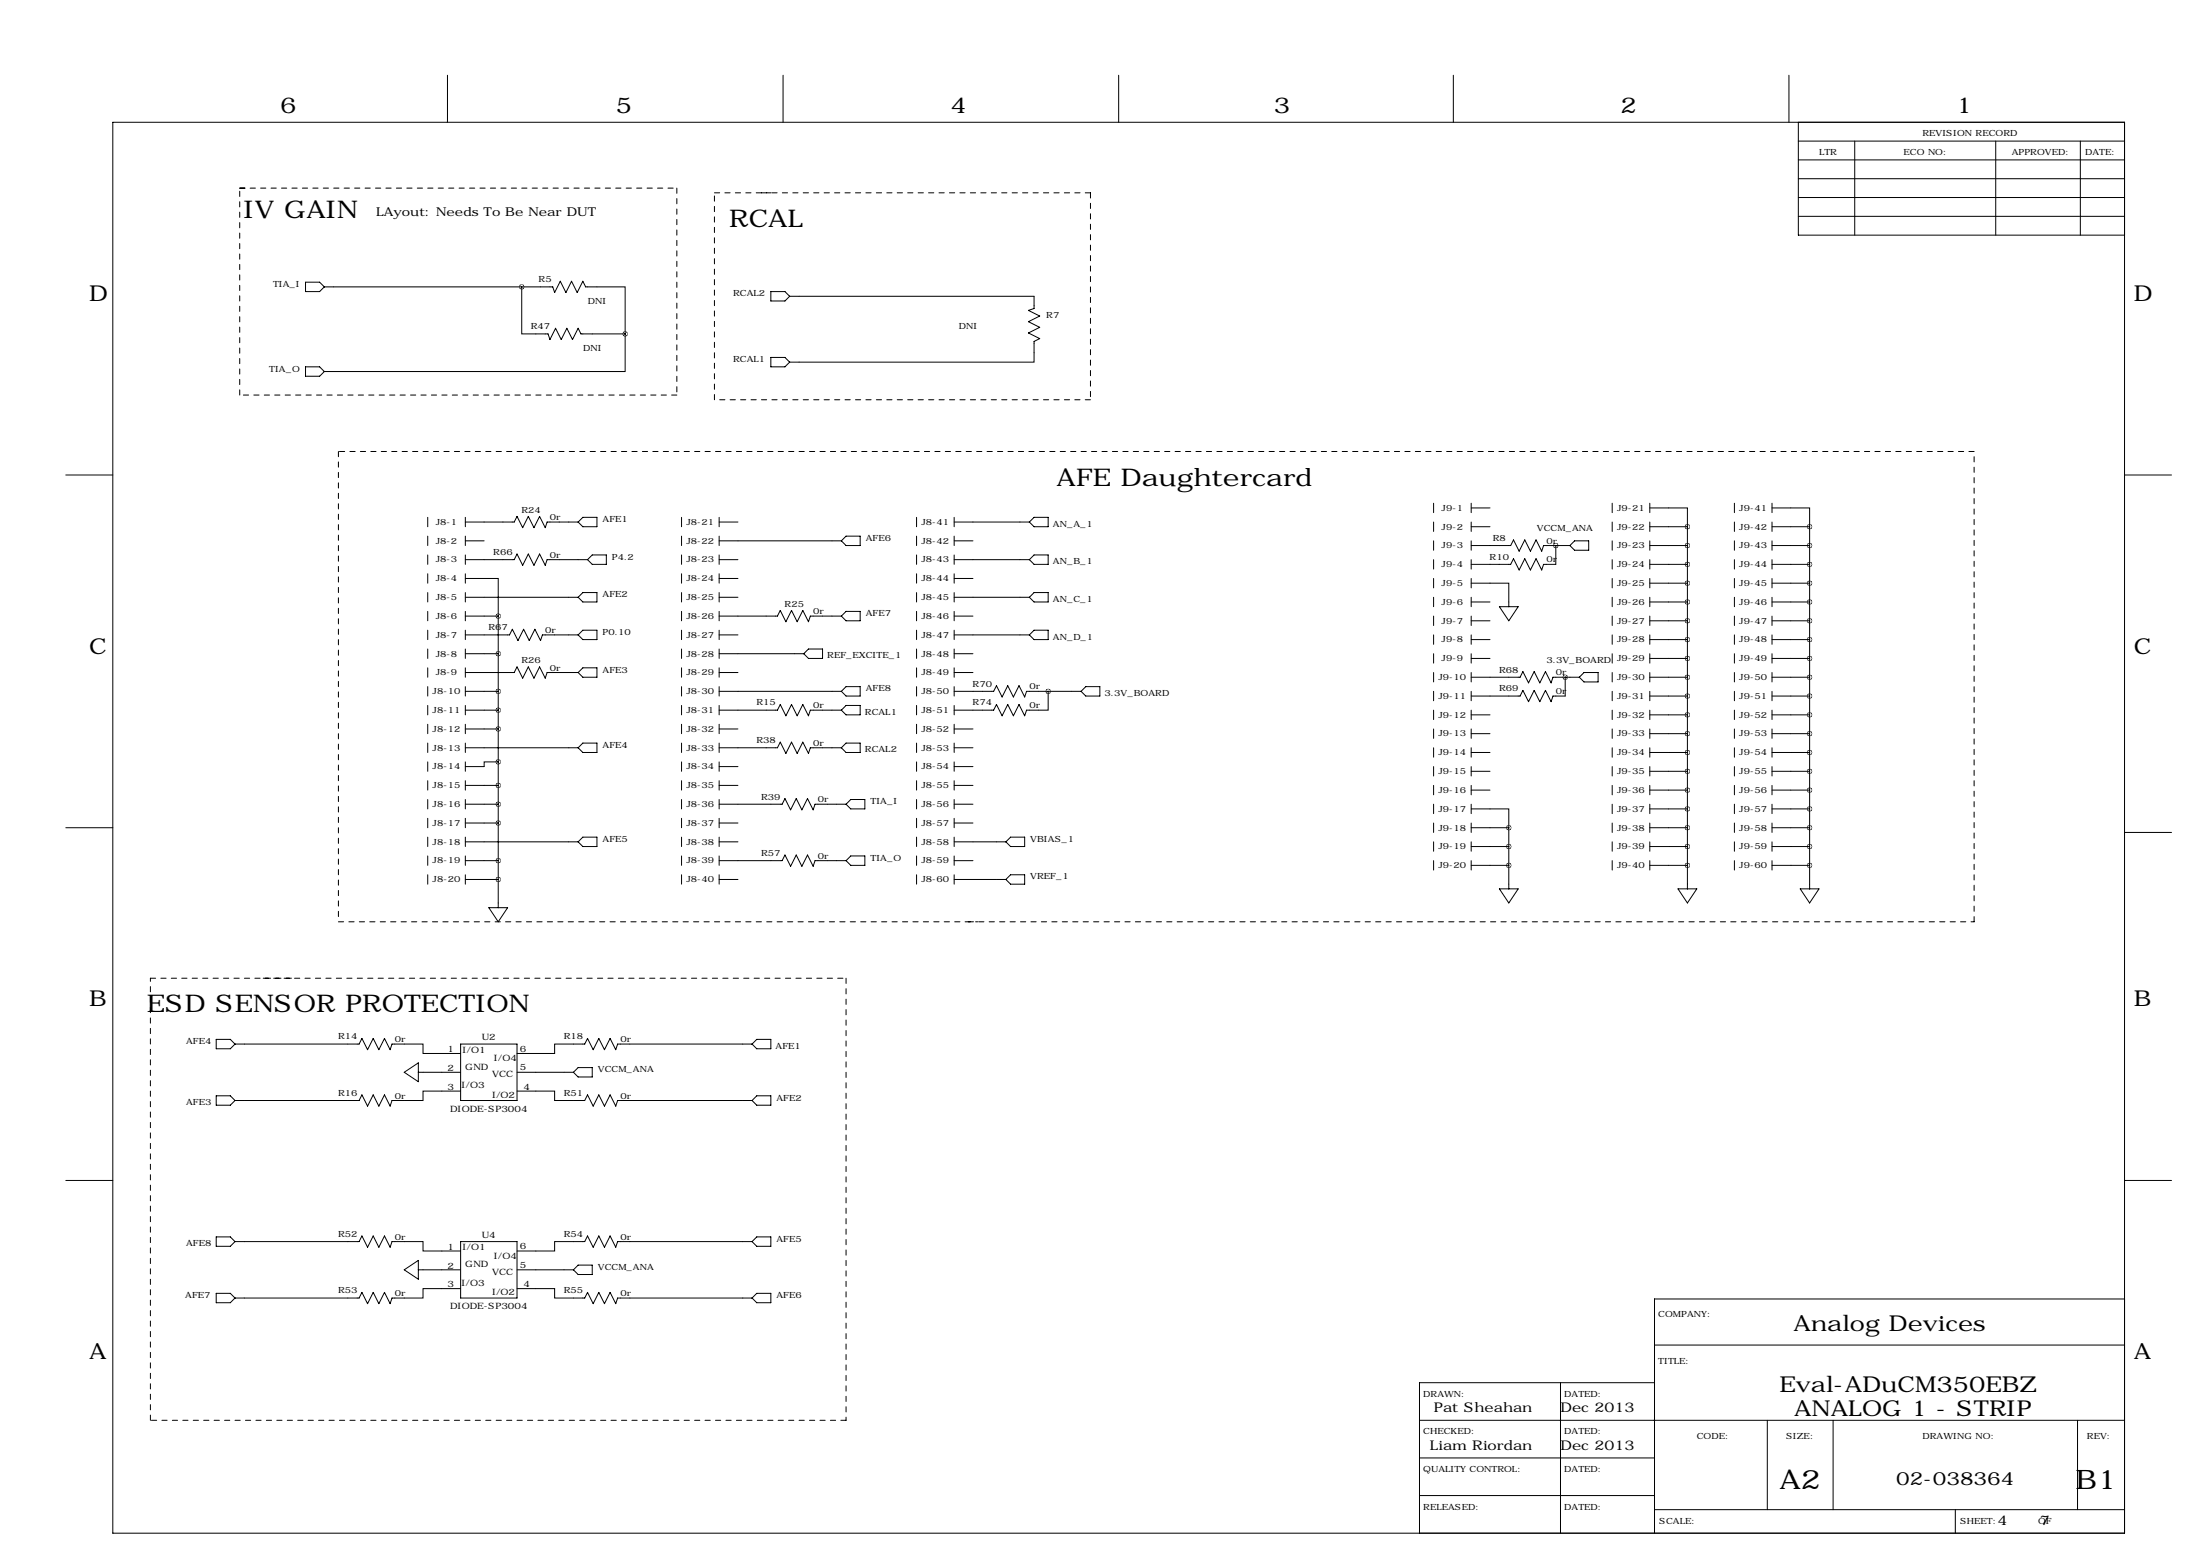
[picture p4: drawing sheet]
<svg xmlns="http://www.w3.org/2000/svg" width="594mm" height="419mm" viewBox="0 0 594 419" stroke-linecap="round" stroke-linejoin="round" font-family="sans-serif">
<g fill="none" stroke="#000" stroke-width=".27" stroke-dasharray="1.4 1.4">
<path d="M64.8 50.8h118.1M64.8 50.8h2.5M182.9 50.8v55.9M193 52.1h15.3M205.7 52.1h88.9M294.6 52.1v55.8M64.8 106.7v-55.9M182.9 106.7h-118.1M193 107.9v-55.8M294.6 107.9h-101.6M91.4 121.9v127M533.4 121.9h-442"/>
<path d="M91.4 248.9h172.8M261.6 248.9h271.8M533.4 248.9v-127M40.6 264.2h38.1M71.1 264.2h157.5M228.6 264.2v119.3M40.6 383.5v-119.3M228.6 383.5h-188"/>
</g>
<g fill="none" stroke="#000" stroke-width=".27">
<path d="M30.5 33h543.5v381h-543.5zM120.9 20.3v12.7M211.6 20.3v12.7M302.3 20.3v12.7M392.7 20.3v12.7M483.4 20.3v12.7M485.9 33v30.5h88.1M485.9 38.1h88.1M501.1 38.1v25.4M539.2 38.1v25.4M562.1 38.1v25.4M485.9 48.3h88.1"/>
<path d="M485.9 43.2h88.1M485.9 53.3h88.1M485.9 58.4h88.1M82.5 76.2h3.9l1.2 1.3-1.2 1.2h-3.9zM87.6 77.5h61.8l.5 1.5 1.5-3.1 1.5 3.1 1.5-3.1 1.6 3.1 1.5-3.1 .7 1.6h10.7v12.7M141 77.5v12.7h7.1l.5 1.5 1.5-3.1 1.5 3.1 1.6-3.1 1.5 3.1 1.5-3.1 .8 1.6h11.9M208.3 78.7h3.8l1.3 1.3-1.3 1.3h-3.8zM82.5 99.1h3.9l1.2 1.2-1.2 1.3h-3.9zM168.9 90.2v10.1h-81.3M208.3 96.5h3.8l1.3 1.3-1.3 1.3h-3.8zM213.4 80h66v3.3l-1.5 .5 3 1.5-3 1.6 3 1.5-3 1.5 3 1.5-1.5 .8v5.6h-66M17.8 128.3h12.7"/>
<path d="M115.6 139.7v2.5M125.7 139.7v2.5M184.1 139.7v2.5M194.3 139.7v2.5M247.6 139.7v2.5M257.8 139.7v2.5M279.4 139.7h3.8v2.5h-3.8l-1.3-1.2zM387.3 135.9v2.5M397.5 135.9v2.5M397.5 137.2h5.1M435.6 135.9v2.5M445.8 137.2h10.1v5"/>
<path d="M445.8 135.9v2.5M468.6 135.9v2.5M478.8 137.2h10.1v5M478.8 135.9v2.5M574 128.3h12.7M115.6 144.8v2.5M115.6 149.9v2.5M115.6 154.9v2.6M125.7 156.2h8.9v10.2M125.7 144.8v2.5M125.7 149.9v2.5M125.7 154.9v2.6"/>
<path d="M125.7 141h13.2l.8-1.6 1.5 3.1 1.5-3.1 1.6 3.1 1.5-3.1 1.5 3.1 .5-1.5h8.4M125.7 146.1h5.1M125.7 151.1h13.2l.8-1.5 1.5 3.1 1.5-3.1 1.6 3.1 1.5-3.1 1.5 3.1 .5-1.6h10.9M156.2 141l1.3-1.3h3.8v2.5h-3.8zM160 149.9h3.8v2.5h-3.8l-1.3-1.3zM184.1 144.8v2.5M184.1 149.9v2.5M184.1 154.9v2.6M194.3 141h5.1M194.3 146.1h33M194.3 151.1h5.1M194.3 156.2h5.1"/>
<path d="M194.3 144.8v2.5M194.3 149.9v2.5M194.3 154.9v2.6M228.6 144.8h3.8v2.5h-3.8l-1.3-1.2zM247.6 144.8v2.5M247.6 149.9v2.5M247.6 154.9v2.6M257.8 141h20.3M257.8 146.1h5.1M257.8 151.1h20.3M257.8 156.2h5.1M257.8 144.8v2.5"/>
<path d="M257.8 149.9v2.5M257.8 154.9v2.6M279.4 149.9h3.8v2.5h-3.8l-1.3-1.3zM387.3 141v2.5M387.3 146.1v2.5M387.3 151.1v2.6M387.3 156.2v2.6M397.5 157.5h10.2v6.3M397.5 141v2.5M397.5 146.1v2.5M397.5 151.1v2.6M397.5 156.2v2.6"/>
<path d="M397.5 142.2h5.1M397.5 147.3h10.7l.7-1.5 1.6 3 1.5-3 1.5 3 1.5-3 1.6 3 .5-1.5h7.1M420.4 147.3h.1M420.4 147.3v5.1h-3.3l-.5 1.5-1.6-3-1.5 3-1.5-3-1.5 3-1.6-3-.7 1.5h-10.7M424.2 147.3l1.2-1.2h3.9v2.5h-3.9zM435.6 141v2.5M435.6 146.1v2.5M435.6 151.1v2.6M435.6 156.2v2.6M445.8 142.2h10.1M445.8 147.3h10.1M445.8 152.4h10.1"/>
<path d="M445.8 157.5h10.1M445.8 141v2.5M445.8 146.1v2.5M445.8 151.1v2.6M445.8 156.2v2.6M455.9 142.2v97.8M468.6 141v2.5M468.6 146.1v2.5M468.6 151.1v2.6M468.6 156.2v2.6M478.8 142.2h10.1M478.8 147.3h10.1"/>
<path d="M478.8 152.4h10.1M478.8 157.5h10.1M478.8 141v2.5M478.8 146.1v2.5M478.8 151.1v2.6M478.8 156.2v2.6M488.9 142.2v97.8M115.6 160v2.6M115.6 165.1v2.5M115.6 170.2v2.5M115.6 175.3v2.5M125.7 166.4h8.9"/>
<path d="M125.7 176.5h8.9M125.7 160v2.6M125.7 165.1v2.5M125.7 170.2v2.5M125.7 175.3v2.5M125.7 161.3h30.5M125.7 171.4h12l.7-1.5 1.6 3.1 1.5-3.1 1.5 3.1 1.5-3.1 1.5 3.1 .6-1.6h9.6M134.6 166.4v78.7M156.2 171.4l1.3-1.2h3.8v2.5h-3.8zM157.5 160h3.8v2.6h-3.8l-1.3-1.3zM184.1 160v2.6M184.1 165.1v2.5"/>
<path d="M184.1 170.2v2.5M184.1 175.3v2.5M194.3 161.3h5.1M194.3 166.4h15.8l.7-1.6 1.5 3.1 1.6-3.1 1.5 3.1 1.5-3.1 1.5 3.1 .5-1.5h8.4M194.3 171.4h5.1M194.3 176.5h22.9M194.3 160v2.6M194.3 165.1v2.5M194.3 170.2v2.5M194.3 175.3v2.5M218.4 175.3h3.8v2.5h-3.8l-1.2-1.3zM228.6 165.1h3.8v2.5h-3.8l-1.3-1.2z"/>
<path d="M247.6 160v2.6M247.6 165.1v2.5M247.6 170.2v2.5M247.6 175.3v2.5M257.8 161.3h20.3M257.8 166.4h5.1M257.8 171.4h20.3M257.8 176.5h5.1M257.8 160v2.6M257.8 165.1v2.5M257.8 170.2v2.5M257.8 175.3v2.5"/>
<path d="M279.4 160h3.8v2.6h-3.8l-1.3-1.3zM279.4 170.2h3.8v2.5h-3.8l-1.3-1.3zM387.3 161.3v2.5M387.3 166.4v2.5M387.3 171.4v2.6M387.3 176.5v2.6M397.5 161.3v2.5M397.5 166.4v2.5M397.5 171.4v2.6M397.5 176.5v2.6M397.5 162.6h5.1M397.5 167.6h5.1"/>
<path d="M397.5 172.7h5.1M397.5 177.8h5.1M405.1 163.8h5.1l-2.5 3.8zM435.6 161.3v2.5M435.6 166.4v2.5M435.6 171.4v2.6M435.6 176.5v2.6M445.8 162.6h10.1M445.8 167.6h10.1M445.8 172.7h10.1M445.8 177.8h10.1M445.8 161.3v2.5"/>
<path d="M445.8 166.4v2.5M445.8 171.4v2.6M445.8 176.5v2.6M468.6 161.3v2.5M468.6 166.4v2.5M468.6 171.4v2.6M468.6 176.5v2.6M478.8 162.6h10.1M478.8 167.6h10.1M478.8 172.7h10.1M478.8 177.8h10.1M478.8 161.3v2.5"/>
<path d="M478.8 166.4v2.5M478.8 171.4v2.6M478.8 176.5v2.6M115.6 180.3v2.6M115.6 185.4v2.6M115.6 190.5v2.5M115.6 195.6v2.5M125.7 180.3v2.6M125.7 185.4v2.6M125.7 190.5v2.5M125.7 195.6v2.5M125.7 181.6h13.2l.8-1.5 1.5 3 1.5-3 1.6 3 1.5-3 1.5 3 .5-1.5h8.4"/>
<path d="M125.7 186.7h8.9M125.7 191.8h8.9M125.7 196.8h8.9M156.2 181.6l1.3-1.3h3.8v2.6h-3.8zM184.1 180.3v2.6M184.1 185.4v2.6M184.1 190.5v2.5M184.1 195.6v2.5M194.3 181.6h5.1M194.3 186.7h33M194.3 191.8h15.8l.7-1.6 1.5 3.1 1.6-3.1 1.5 3.1 1.5-3.1 1.5 3.1 .5-1.5h8.4M194.3 196.8h5.1"/>
<path d="M194.3 180.3v2.6M194.3 185.4v2.6M194.3 190.5v2.5M194.3 195.6v2.5M228.6 185.4h3.8v2.6h-3.8l-1.3-1.3zM228.6 190.5h3.8v2.5h-3.8l-1.3-1.2zM247.6 180.3v2.6M247.6 185.4v2.6M247.6 190.5v2.5M247.6 195.6v2.5M257.8 181.6h5.1M257.8 186.7h10.7l.7-1.5 1.6 3 1.5-3 1.5 3 1.5-3 1.6 3 .5-1.5h14.7"/>
<path d="M257.8 196.8h5.1M257.8 180.3v2.6M257.8 185.4v2.6M257.8 190.5v2.5M257.8 195.6v2.5M283.2 186.7v5.1h-5.8l-.5 1.5-1.6-3.1-1.5 3.1-1.5-3.1-1.5 3.1-1.6-3.1-.7 1.6h-10.7M293.4 185.4h3.8v2.6h-3.8l-1.3-1.3zM387.3 181.6v2.5M387.3 186.7v2.5M387.3 191.8v2.5M387.3 196.8v2.6M397.5 181.6v2.5"/>
<path d="M397.5 186.7v2.5M397.5 191.8v2.5M397.5 196.8v2.6M397.5 182.9h13.2l.8-1.5 1.5 3 1.5-3 1.6 3 1.5-3 1.5 3 .5-1.5h7.1M397.5 193h5.1M397.5 198.1h5.1M422.9 182.9h.1M422.9 182.9v5.1h-3.3l-.5 1.5-1.5-3.1-1.5 3.1-1.6-3.1-1.5 3.1-1.5-3.1-.8 1.6h-13.2M428 181.6h3.8v2.5h-3.8l-1.3-1.2zM435.6 181.6v2.5M435.6 186.7v2.5M435.6 191.8v2.5"/>
<path d="M435.6 196.8v2.6M445.8 182.9h10.1M445.8 188h10.1M445.8 193h10.1M445.8 198.1h10.1M445.8 181.6v2.5M445.8 186.7v2.5M445.8 191.8v2.5M445.8 196.8v2.6M468.6 181.6v2.5M468.6 186.7v2.5M468.6 191.8v2.5"/>
<path d="M468.6 196.8v2.6M478.8 182.9h10.1M478.8 188h10.1M478.8 193h10.1M478.8 198.1h10.1M478.8 181.6v2.5M478.8 186.7v2.5M478.8 191.8v2.5M478.8 196.8v2.6M115.6 200.7v2.5M115.6 205.7v2.6M115.6 210.8v2.6"/>
<path d="M115.6 215.9v2.5M125.7 200.7v2.5M125.7 205.7v2.6M125.7 210.8v2.6M125.7 215.9v2.5M125.7 201.9h30.5M125.7 212.1h8.9M125.7 217.2h8.9M134.6 205.7h-3.8v1.3h-5.1M157.5 200.7h3.8v2.5h-3.8l-1.3-1.3zM184.1 200.7v2.5M184.1 205.7v2.6"/>
<path d="M184.1 210.8v2.6M184.1 215.9v2.5M194.3 201.9h15.8l.7-1.5 1.5 3.1 1.6-3.1 1.5 3.1 1.5-3.1 1.5 3.1 .5-1.6h8.4M194.3 207h5.1M194.3 212.1h5.1M194.3 217.2h17l.8-1.6 1.5 3.1 1.5-3.1 1.6 3.1 1.5-3.1 1.5 3.1 .5-1.5h8.4M194.3 200.7v2.5M194.3 205.7v2.6M194.3 210.8v2.6M194.3 215.9v2.5M228.6 200.7h3.8v2.5h-3.8l-1.3-1.3zM229.9 215.9h3.8v2.5h-3.8l-1.3-1.2z"/>
<path d="M247.6 200.7v2.5M247.6 205.7v2.6M247.6 210.8v2.6M247.6 215.9v2.5M257.8 201.9h5.1M257.8 207h5.1M257.8 212.1h5.1M257.8 217.2h5.1M257.8 200.7v2.5M257.8 205.7v2.6M257.8 210.8v2.6M257.8 215.9v2.5"/>
<path d="M387.3 201.9v2.6M387.3 207v2.5M387.3 212.1v2.5M387.3 217.2v2.5M397.5 218.4h10.2v5.1M397.5 201.9v2.6M397.5 207v2.5M397.5 212.1v2.5M397.5 217.2v2.5M397.5 203.2h5.1M397.5 208.3h5.1M397.5 213.4h5.1"/>
<path d="M435.6 201.9v2.6M435.6 207v2.5M435.6 212.1v2.5M435.6 217.2v2.5M445.8 203.2h10.1M445.8 208.3h10.1M445.8 213.4h10.1M445.8 218.4h10.1M445.8 201.9v2.6M445.8 207v2.5M445.8 212.1v2.5M445.8 217.2v2.5"/>
<path d="M468.6 201.9v2.6M468.6 207v2.5M468.6 212.1v2.5M468.6 217.2v2.5M478.8 203.2h10.1M478.8 208.3h10.1M478.8 213.4h10.1M478.8 218.4h10.1M478.8 201.9v2.6M478.8 207v2.5M478.8 212.1v2.5M478.8 217.2v2.5"/>
<path d="M17.8 223.5h12.7M115.6 221v2.5M115.6 226.1v2.5M115.6 231.1v2.6M115.6 236.2v2.6M125.7 221v2.5M125.7 226.1v2.5M125.7 231.1v2.6M125.7 236.2v2.6M125.7 222.2h8.9M125.7 227.3h30.5M125.7 232.4h8.9"/>
<path d="M125.7 237.5h8.9M157.5 226.1h3.8v2.5h-3.8l-1.3-1.3zM184.1 221v2.5M184.1 226.1v2.5M184.1 231.1v2.6M184.1 236.2v2.6M194.3 222.2h5.1M194.3 227.3h5.1M194.3 232.4h17l.8-1.5 1.5 3 1.5-3 1.6 3 1.5-3 1.5 3 .5-1.5h8.4M194.3 237.5h5.1M194.3 221v2.5M194.3 226.1v2.5"/>
<path d="M194.3 231.1v2.6M194.3 236.2v2.6M229.9 231.1h3.8v2.6h-3.8l-1.3-1.3zM247.6 221v2.5M247.6 226.1v2.5M247.6 231.1v2.6M247.6 236.2v2.6M257.8 222.2h5.1M257.8 227.3h14M257.8 232.4h5.1M257.8 237.5h14M257.8 221v2.5"/>
<path d="M257.8 226.1v2.5M257.8 231.1v2.6M257.8 236.2v2.6M273 226.1h3.9v2.5h-3.9l-1.2-1.3zM273 236.2h3.9v2.6h-3.9l-1.2-1.3zM387.3 222.2v2.6M387.3 227.3v2.6M387.3 232.4v2.5M397.5 223.5h10.2M397.5 222.2v2.6M397.5 227.3v2.6M397.5 232.4v2.5"/>
<path d="M397.5 228.6h10.2M397.5 233.7h10.2M407.7 223.5v16.5M435.6 222.2v2.6M435.6 227.3v2.6M435.6 232.4v2.5M445.8 223.5h10.1M445.8 228.6h10.1M445.8 233.7h10.1M445.8 222.2v2.6M445.8 227.3v2.6M445.8 232.4v2.5"/>
<path d="M468.6 222.2v2.6M468.6 227.3v2.6M468.6 232.4v2.5M478.8 223.5h10.1M478.8 228.6h10.1M478.8 233.7h10.1M478.8 222.2v2.6M478.8 227.3v2.6M478.8 232.4v2.5M574 224.8h12.7M132.1 245.1h5.1l-2.6 3.8zM405.1 240h5.1l-2.5 3.8z"/>
<path d="M453.4 240h5.1l-2.6 3.8zM486.4 240h5.1l-2.6 3.8zM58.4 280.7h3.8l1.3 1.2-1.3 1.3h-3.8zM58.4 295.9h3.8l1.3 1.3-1.3 1.2h-3.8zM63.5 281.9h33.5l.8-1.5 1.5 3.1 1.5-3.1 1.6 3.1 1.5-3.1 1.5 3.1 .5-1.6h8.4v2.6h10.2M109.2 289.6l3.8-2.6v5.1zM113 289.6h11.5M124.5 294.6h-10.2v2.6h-8.4l-.5 1.5-1.5-3-1.5 3-1.6-3-1.5 3-1.5-3-.8 1.5h-33.5M124.5 281.9h15.2v15.3h-15.2zM139.7 294.6h10.2v2.6h8.1l.7-1.5 1.6 3 1.5-3 1.5 3 1.5-3 1.6 3 .5-1.5h36.3M139.7 289.6h15.2M156.2 288.3h3.8v2.5h-3.8l-1.3-1.2z"/>
<path d="M203.2 281.9h-36.3l-.5 1.6-1.6-3.1-1.5 3.1-1.5-3.1-1.5 3.1-1.6-3.1-.7 1.5h-8.1v2.6h-10.2M204.5 280.7h3.8v2.5h-3.8l-1.3-1.3zM204.5 295.9h3.8v2.5h-3.8l-1.3-1.2zM17.8 318.8h12.7M574 318.8h12.7M58.4 334h3.8l1.3 1.3-1.3 1.2h-3.8zM63.5 335.3h33.5l.8-1.5 1.5 3 1.5-3 1.6 3 1.5-3 1.5 3 .5-1.5h8.4v2.5h10.2M124.5 335.3h15.2v15.2h-15.2zM203.2 335.3h-36.3l-.5 1.5-1.6-3-1.5 3-1.5-3-1.5 3-1.6-3-.7 1.5h-8.1v2.5h-10.2M204.5 334h3.8v2.5h-3.8l-1.3-1.2zM58.4 349.2h3.8l1.3 1.3-1.3 1.3h-3.8zM109.2 342.9l3.8-2.5v5z"/>
<path d="M113 342.9h11.5M124.5 348h-10.2v2.5h-8.4l-.5 1.5-1.5-3-1.5 3-1.6-3-1.5 3-1.5-3-.8 1.5h-33.5M139.7 348h10.2v2.5h8.1l.7-1.5 1.6 3 1.5-3 1.5 3 1.5-3 1.6 3 .5-1.5h36.3M139.7 342.9h15.2M156.2 341.6h3.8v2.6h-3.8l-1.3-1.3zM204.5 349.2h3.8v2.6h-3.8l-1.3-1.3zM574 350.8h-127v63.2M421.6 373.4v40.6M447 363.2h127M447 373.4h-63.5v40.6M383.5 383.5h190.5M383.5 393.7h63.5"/>
<path d="M477.5 383.5v24.2M495.3 383.5v24.2M561.3 383.5v24.2M383.5 403.9h63.5M447 407.7h127M528.3 407.7v6.3"/>
</g>
<path d="M140.9 77.5a.05 .05 0 0 0 .1 0 .05 .05 0 0 0-.1 0zM168.9 90.2a.05 .05 0 0 0 .1 0 .05 .05 0 0 0-.1 0zM407.6 223.5a.05 .05 0 0 0 .1 0 .05 .05 0 0 0-.1 0zM407.6 228.6a.05 .05 0 0 0 .1 0 .05 .05 0 0 0-.1 0zM407.6 233.7a.05 .05 0 0 0 .1 0 .05 .05 0 0 0-.1 0zM455.9 142.2a.05 .05 0 0 0 .1 0 .05 .05 0 0 0-.1 0zM455.9 147.3a.05 .05 0 0 0 .1 0 .05 .05 0 0 0-.1 0zM455.9 152.4a.05 .05 0 0 0 .1 0 .05 .05 0 0 0-.1 0zM455.9 157.5a.05 .05 0 0 0 .1 0 .05 .05 0 0 0-.1 0zM455.9 162.6a.05 .05 0 0 0 .1 0 .05 .05 0 0 0-.1 0zM455.9 167.6a.05 .05 0 0 0 .1 0 .05 .05 0 0 0-.1 0zM455.9 172.7a.05 .05 0 0 0 .1 0 .05 .05 0 0 0-.1 0zM455.9 177.8a.05 .05 0 0 0 .1 0 .05 .05 0 0 0-.1 0zM455.9 182.9a.05 .05 0 0 0 .1 0 .05 .05 0 0 0-.1 0zM455.9 188a.05 .05 0 0 0 .1 0 .05 .05 0 0 0-.1 0zM455.9 193a.05 .05 0 0 0 .1 0 .05 .05 0 0 0-.1 0zM455.9 198.1a.05 .05 0 0 0 .1 0 .05 .05 0 0 0-.1 0zM455.9 203.2a.05 .05 0 0 0 .1 0 .05 .05 0 0 0-.1 0zM455.9 208.3a.05 .05 0 0 0 .1 0 .05 .05 0 0 0-.1 0zM455.9 213.4a.05 .05 0 0 0 .1 0 .05 .05 0 0 0-.1 0zM455.9 218.4a.05 .05 0 0 0 .1 0 .05 .05 0 0 0-.1 0zM455.9 223.5a.05 .05 0 0 0 .1 0 .05 .05 0 0 0-.1 0zM455.9 228.6a.05 .05 0 0 0 .1 0 .05 .05 0 0 0-.1 0zM455.9 233.7a.05 .05 0 0 0 .1 0 .05 .05 0 0 0-.1 0zM488.9 142.2a.05 .05 0 0 0 .1 0 .05 .05 0 0 0-.1 0zM488.9 147.3a.05 .05 0 0 0 .1 0 .05 .05 0 0 0-.1 0zM488.9 152.4a.05 .05 0 0 0 .1 0 .05 .05 0 0 0-.1 0zM488.9 157.5a.05 .05 0 0 0 .1 0 .05 .05 0 0 0-.1 0zM488.9 162.6a.05 .05 0 0 0 .1 0 .05 .05 0 0 0-.1 0zM488.9 167.6a.05 .05 0 0 0 .1 0 .05 .05 0 0 0-.1 0zM488.9 172.7a.05 .05 0 0 0 .1 0 .05 .05 0 0 0-.1 0zM488.9 177.8a.05 .05 0 0 0 .1 0 .05 .05 0 0 0-.1 0zM488.9 182.9a.05 .05 0 0 0 .1 0 .05 .05 0 0 0-.1 0zM488.9 188a.05 .05 0 0 0 .1 0 .05 .05 0 0 0-.1 0zM488.9 193a.05 .05 0 0 0 .1 0 .05 .05 0 0 0-.1 0zM488.9 198.1a.05 .05 0 0 0 .1 0 .05 .05 0 0 0-.1 0zM488.9 203.2a.05 .05 0 0 0 .1 0 .05 .05 0 0 0-.1 0zM488.9 208.3a.05 .05 0 0 0 .1 0 .05 .05 0 0 0-.1 0zM488.9 213.4a.05 .05 0 0 0 .1 0 .05 .05 0 0 0-.1 0zM488.9 218.4a.05 .05 0 0 0 .1 0 .05 .05 0 0 0-.1 0zM488.9 223.5a.05 .05 0 0 0 .1 0 .05 .05 0 0 0-.1 0zM488.9 228.6a.05 .05 0 0 0 .1 0 .05 .05 0 0 0-.1 0zM488.9 233.7a.05 .05 0 0 0 .1 0 .05 .05 0 0 0-.1 0zM422.9 182.9a.05 .05 0 0 0 .1 0 .05 .05 0 0 0-.1 0zM283.2 186.7a.05 .05 0 0 0 .1 0 .05 .05 0 0 0-.1 0zM420.3 147.3a.05 .05 0 0 0 .1 0 .05 .05 0 0 0-.1 0zM134.6 166.4a.05 .05 0 0 0 .1 0 .05 .05 0 0 0-.1 0zM134.6 176.5a.05 .05 0 0 0 .1 0 .05 .05 0 0 0-.1 0zM134.6 186.7a.05 .05 0 0 0 .1 0 .05 .05 0 0 0-.1 0zM134.6 191.8a.05 .05 0 0 0 .1 0 .05 .05 0 0 0-.1 0zM134.6 196.9a.05 .05 0 0 0 .1 0 .05 .05 0 0 0-.1 0zM134.6 205.7a.05 .05 0 0 0 .1 0 .05 .05 0 0 0-.1 0zM134.6 212.1a.05 .05 0 0 0 .1 0 .05 .05 0 0 0-.1 0zM134.6 217.2a.05 .05 0 0 0 .1 0 .05 .05 0 0 0-.1 0zM134.6 222.3a.05 .05 0 0 0 .1 0 .05 .05 0 0 0-.1 0zM134.6 232.4a.05 .05 0 0 0 .1 0 .05 .05 0 0 0-.1 0zM134.6 237.5a.05 .05 0 0 0 .1 0 .05 .05 0 0 0-.1 0z" fill="#000" stroke="#000" stroke-width="1.3"/>
<g font-size="7.3">
<text x="480.8" y="402">A2</text>
<text x="560.8" y="402">B1</text>
</g>
<g font-size="6.6">
<text x="65.8" y="58.8">IV GAIN</text>
<text x="197" y="61.3">RCAL</text>
<text x="285.5" y="131.2">AFE Daughtercard</text>
<text x="39.7" y="273.4">ESD SENSOR PROTECTION</text>
</g>
<g font-size="5.9">
<text x="75.7" y="30.5">6</text>
<text x="166.4" y="30.5">5</text>
<text x="256.8" y="30.5">4</text>
<text x="344.2" y="30.5">3</text>
<text x="437.9" y="30.5">2</text>
<text x="528.6" y="30.5">1</text>
<text x="24.1" y="81.3">D</text>
<text x="576.6" y="81.3">D</text>
<text x="24.1" y="176.5">C</text>
<text x="576.6" y="176.5">C</text>
<text x="24.1" y="271.8">B</text>
<text x="576.6" y="271.8">B</text>
<text x="484.6" y="359.5">Analog Devices</text>
<text x="24.1" y="367">A</text>
<text x="576.6" y="367">A</text>
<text x="480.8" y="376">Eval-ADuCM350EBZ</text>
<text x="484.8" y="382.3">ANALOG 1 - STRIP</text>
</g>
<text font-size="4.9" x="512.4" y="400.9">02-038364</text>
<g font-size="3.6">
<text x="387.4" y="381.3">Pat Sheahan</text>
<text x="421.6" y="381.3">Dec 2013</text>
<text x="386.4" y="391.5">Liam Riordan</text>
<text x="421.6" y="391.5">Dec 2013</text>
<text x="539.8" y="411.8">4</text>
<text x="551.2" y="411.8">7</text>
</g>
<text font-size="3.3" x="101.6" y="58.4">LAyout: Needs To Be Near DUT</text>
<g font-size="2.4">
<text x="130.2" y="280.9">U2</text>
<text x="120.9" y="284.1">1</text>
<text x="125" y="284.2">I/O1</text>
<text x="133.5" y="286.5">I/O4</text>
<text x="140.5" y="284">6</text>
<text x="120.9" y="289.2">2</text>
<text x="124.7" y="293.9">I/O3</text>
<text x="125.7" y="288.8">GND</text>
<text x="133" y="290.9">VCC</text>
<text x="140.5" y="289.1">5</text>
<text x="120.9" y="294.3">3</text>
<text x="132.9" y="296.4">I/O2</text>
<text x="141.5" y="294.3">4</text>
<text x="121.6" y="300.3">DIODE-SP3004</text>
<text x="130.2" y="334.3">U4</text>
<text x="120.9" y="337.5">1</text>
<text x="125" y="337.6">I/O1</text>
<text x="133.5" y="339.9">I/O4</text>
<text x="140.5" y="337.3">6</text>
<text x="120.9" y="342.5">2</text>
<text x="120.9" y="347.6">3</text>
<text x="124.7" y="347.2">I/O3</text>
<text x="125.7" y="342.2">GND</text>
<text x="133" y="344.2">VCC</text>
<text x="140.5" y="342.4">5</text>
<text x="141.5" y="347.6">4</text>
<text x="121.6" y="353.6">DIODE-SP3004</text>
<text x="132.9" y="349.8">I/O2</text>
</g>
<g font-size="2.3">
<text x="491.5" y="41.9">LTR</text>
<text x="514.4" y="41.9">ECO NO:</text>
<text x="519.4" y="36.8">REVISION RECORD</text>
<text x="543.6" y="41.9">APPROVED:</text>
<text x="563.4" y="41.9">DATE:</text>
<text x="73.8" y="77.5">TIA_I</text>
<text x="145.5" y="76.2">R5</text>
<text x="158.8" y="82">DNI</text>
<text x="198.1" y="80">RCAL2</text>
<text x="143.4" y="88.9">R47</text>
<text x="259.1" y="88.9">DNI</text>
<text x="282.7" y="85.8">R7</text>
<text x="157.6" y="94.7">DNI</text>
<text x="72.7" y="100.3">TIA_O</text>
<text x="198.1" y="97.8">RCAL1</text>
<text x="389.5" y="137.9">J9-1</text>
<text x="436.9" y="137.9">J9-21</text>
<text x="470" y="137.9">J9-41</text>
<text x="117.8" y="141.7">J8-1</text>
<text x="140.9" y="138.4">R24</text>
<text x="148.6" y="140.4">0r</text>
<text x="162.8" y="141">AFE1</text>
<text x="185.5" y="141.7">J8-21</text>
<text x="249" y="141.7">J8-41</text>
<text x="284.5" y="142.2">AN_A_1</text>
<text x="389.5" y="143">J9-2</text>
<text x="415.3" y="143.5">VCCM_ANA</text>
<text x="436.9" y="143">J9-22</text>
<text x="470" y="143">J9-42</text>
<text x="117.8" y="146.8">J8-2</text>
<text x="133.3" y="149.9">R66</text>
<text x="185.5" y="146.8">J8-22</text>
<text x="233.9" y="146.1">AFE6</text>
<text x="249" y="146.8">J8-42</text>
<text x="389.5" y="148.1">J9-3</text>
<text x="403.4" y="146.1">R8</text>
<text x="417.8" y="146.8">0r</text>
<text x="436.9" y="148.1">J9-23</text>
<text x="470" y="148.1">J9-43</text>
<text x="117.8" y="151.9">J8-3</text>
<text x="148.6" y="150.6">0r</text>
<text x="165.4" y="151.1">P4.2</text>
<text x="185.5" y="151.9">J8-23</text>
<text x="249" y="151.9">J8-43</text>
<text x="284.5" y="152.4">AN_B_1</text>
<text x="389.5" y="153.2">J9-4</text>
<text x="402.5" y="151.1">R10</text>
<text x="417.8" y="151.9">0r</text>
<text x="436.9" y="153.2">J9-24</text>
<text x="470" y="153.2">J9-44</text>
<text x="117.8" y="157">J8-4</text>
<text x="162.8" y="161.3">AFE2</text>
<text x="185.5" y="157">J8-24</text>
<text x="249" y="157">J8-44</text>
<text x="389.5" y="158.2">J9-5</text>
<text x="436.9" y="158.2">J9-25</text>
<text x="470" y="158.2">J9-45</text>
<text x="117.8" y="162.1">J8-5</text>
<text x="117.8" y="167.1">J8-6</text>
<text x="185.5" y="162.1">J8-25</text>
<text x="185.5" y="167.1">J8-26</text>
<text x="212" y="163.8">R25</text>
<text x="219.7" y="165.8">0r</text>
<text x="233.9" y="166.4">AFE7</text>
<text x="249" y="162.1">J8-45</text>
<text x="249" y="167.1">J8-46</text>
<text x="284.5" y="162.6">AN_C_1</text>
<text x="389.5" y="163.3">J9-6</text>
<text x="436.9" y="163.3">J9-26</text>
<text x="470" y="163.3">J9-46</text>
<text x="117.8" y="172.2">J8-7</text>
<text x="132" y="170.2">R67</text>
<text x="147.3" y="170.9">0r</text>
<text x="162.8" y="171.4">P0.10</text>
<text x="185.5" y="172.2">J8-27</text>
<text x="249" y="172.2">J8-47</text>
<text x="284.5" y="172.7">AN_D_1</text>
<text x="389.5" y="168.4">J9-7</text>
<text x="389.5" y="173.5">J9-8</text>
<text x="436.9" y="168.4">J9-27</text>
<text x="436.9" y="173.5">J9-28</text>
<text x="470" y="168.4">J9-47</text>
<text x="470" y="173.5">J9-48</text>
<text x="117.8" y="177.3">J8-8</text>
<text x="140.9" y="179.1">R26</text>
<text x="185.5" y="177.3">J8-28</text>
<text x="223.5" y="177.8">REF_EXCITE_1</text>
<text x="249" y="177.3">J8-48</text>
<text x="389.5" y="178.6">J9-9</text>
<text x="417.8" y="179.1">3.3V_BOARD</text>
<text x="436.9" y="178.6">J9-29</text>
<text x="470" y="178.6">J9-49</text>
<text x="117.8" y="182.4">J8-9</text>
<text x="148.6" y="181.1">0r</text>
<text x="162.8" y="181.6">AFE3</text>
<text x="185.5" y="182.4">J8-29</text>
<text x="249" y="182.4">J8-49</text>
<text x="262.8" y="185.4">R70</text>
<text x="388.7" y="183.6">J9-10</text>
<text x="405" y="181.6">R68</text>
<text x="420.4" y="182.4">0r</text>
<text x="436.9" y="183.6">J9-30</text>
<text x="470" y="183.6">J9-50</text>
<text x="116.9" y="187.5">J8-10</text>
<text x="185.5" y="187.5">J8-30</text>
<text x="204.4" y="190.5">R15</text>
<text x="219.7" y="191.2">0r</text>
<text x="233.9" y="186.7">AFE8</text>
<text x="249" y="187.5">J8-50</text>
<text x="262.8" y="190.5">R74</text>
<text x="278.1" y="186.2">0r</text>
<text x="278.1" y="191.2">0r</text>
<text x="298.5" y="188">3.3V_BOARD</text>
<text x="388.7" y="188.7">J9-11</text>
<text x="405" y="186.7">R69</text>
<text x="420.4" y="187.4">0r</text>
<text x="436.9" y="188.7">J9-31</text>
<text x="470" y="188.7">J9-51</text>
<text x="116.9" y="192.5">J8-11</text>
<text x="116.9" y="197.6">J8-12</text>
<text x="185.5" y="192.5">J8-31</text>
<text x="185.5" y="197.6">J8-32</text>
<text x="233.7" y="193">RCAL1</text>
<text x="249" y="192.5">J8-51</text>
<text x="249" y="197.6">J8-52</text>
<text x="388.7" y="193.8">J9-12</text>
<text x="436.9" y="193.8">J9-32</text>
<text x="470" y="193.8">J9-52</text>
<text x="116.9" y="202.7">J8-13</text>
<text x="162.8" y="201.9">AFE4</text>
<text x="185.5" y="202.7">J8-33</text>
<text x="204.4" y="200.7">R38</text>
<text x="219.7" y="201.4">0r</text>
<text x="233.7" y="203.2">RCAL2</text>
<text x="249" y="202.7">J8-53</text>
<text x="388.7" y="198.9">J9-13</text>
<text x="388.7" y="204">J9-14</text>
<text x="436.9" y="198.9">J9-33</text>
<text x="436.9" y="204">J9-34</text>
<text x="470" y="198.9">J9-53</text>
<text x="470" y="204">J9-54</text>
<text x="116.9" y="207.8">J8-14</text>
<text x="185.5" y="207.8">J8-34</text>
<text x="249" y="207.8">J8-54</text>
<text x="388.7" y="209">J9-15</text>
<text x="436.9" y="209">J9-35</text>
<text x="470" y="209">J9-55</text>
<text x="116.9" y="212.9">J8-15</text>
<text x="185.5" y="212.9">J8-35</text>
<text x="205.6" y="215.9">R39</text>
<text x="249" y="212.9">J8-55</text>
<text x="388.7" y="214.1">J9-16</text>
<text x="436.9" y="214.1">J9-36</text>
<text x="470" y="214.1">J9-56</text>
<text x="116.9" y="217.9">J8-16</text>
<text x="185.5" y="217.9">J8-36</text>
<text x="221" y="216.6">0r</text>
<text x="235.2" y="217.2">TIA_I</text>
<text x="249" y="217.9">J8-56</text>
<text x="388.7" y="219.2">J9-17</text>
<text x="436.9" y="219.2">J9-37</text>
<text x="470" y="219.2">J9-57</text>
<text x="116.9" y="223">J8-17</text>
<text x="162.8" y="227.3">AFE5</text>
<text x="185.5" y="223">J8-37</text>
<text x="249" y="223">J8-57</text>
<text x="278.4" y="227.3">VBIAS_1</text>
<text x="388.7" y="224.3">J9-18</text>
<text x="436.9" y="224.3">J9-38</text>
<text x="470" y="224.3">J9-58</text>
<text x="116.9" y="228.1">J8-18</text>
<text x="116.9" y="233.2">J8-19</text>
<text x="185.5" y="228.1">J8-38</text>
<text x="185.5" y="233.2">J8-39</text>
<text x="205.6" y="231.1">R57</text>
<text x="221" y="231.9">0r</text>
<text x="235.2" y="232.4">TIA_O</text>
<text x="249" y="228.1">J8-58</text>
<text x="249" y="233.2">J8-59</text>
<text x="388.7" y="229.4">J9-19</text>
<text x="436.9" y="229.4">J9-39</text>
<text x="470" y="229.4">J9-59</text>
<text x="116.9" y="238.3">J8-20</text>
<text x="185.5" y="238.3">J8-40</text>
<text x="249" y="238.3">J8-60</text>
<text x="278.4" y="237.5">VREF_1</text>
<text x="388.7" y="234.4">J9-20</text>
<text x="436.9" y="234.4">J9-40</text>
<text x="470" y="234.4">J9-60</text>
<text x="50.3" y="281.9">AFE4</text>
<text x="91.3" y="280.7">R14</text>
<text x="106.7" y="281.4">0r</text>
<text x="152.3" y="280.7">R18</text>
<text x="167.6" y="281.4">0r</text>
<text x="209.6" y="283.2">AFE1</text>
<text x="161.5" y="289.6">VCCM_ANA</text>
<text x="50.3" y="298.4">AFE3</text>
<text x="91.3" y="295.9">R16</text>
<text x="106.7" y="296.7">0r</text>
<text x="152.3" y="295.9">R51</text>
<text x="167.6" y="296.7">0r</text>
<text x="209.8" y="297.2">AFE2</text>
<text x="91.3" y="334">R52</text>
<text x="106.7" y="334.8">0r</text>
<text x="152.3" y="334">R54</text>
<text x="167.6" y="334.8">0r</text>
<text x="209.8" y="335.3">AFE5</text>
<text x="50.3" y="336.5">AFE8</text>
<text x="161.5" y="342.9">VCCM_ANA</text>
<text x="50" y="350.5">AFE7</text>
<text x="91.3" y="349.2">R53</text>
<text x="106.7" y="350">0r</text>
<text x="152.3" y="349.2">R55</text>
<text x="167.6" y="350">0r</text>
<text x="209.8" y="350.5">AFE6</text>
<text x="448.1" y="355.6">COMPANY:</text>
<text x="448.1" y="368.3">TITLE:</text>
<text x="384.6" y="377.2">DRAWN:</text>
<text x="422.7" y="377.2">DATED:</text>
<text x="384.6" y="387.3">CHECKED:</text>
<text x="422.7" y="387.3">DATED:</text>
<text x="458.5" y="388.6">CODE:</text>
<text x="482.6" y="388.6">SIZE:</text>
<text x="519.4" y="388.6">DRAWING NO:</text>
<text x="563.9" y="388.6">REV:</text>
<text x="384.6" y="397.5">QUALITY CONTROL:</text>
<text x="422.7" y="397.5">DATED:</text>
<text x="384.6" y="407.7">RELEASED:</text>
<text x="422.7" y="407.7">DATED:</text>
<text x="448.3" y="411.5">SCALE:</text>
<text x="529.6" y="411.5">SHEET:</text>
<text x="550.7" y="411.5">OF</text>
</g>
</svg>
